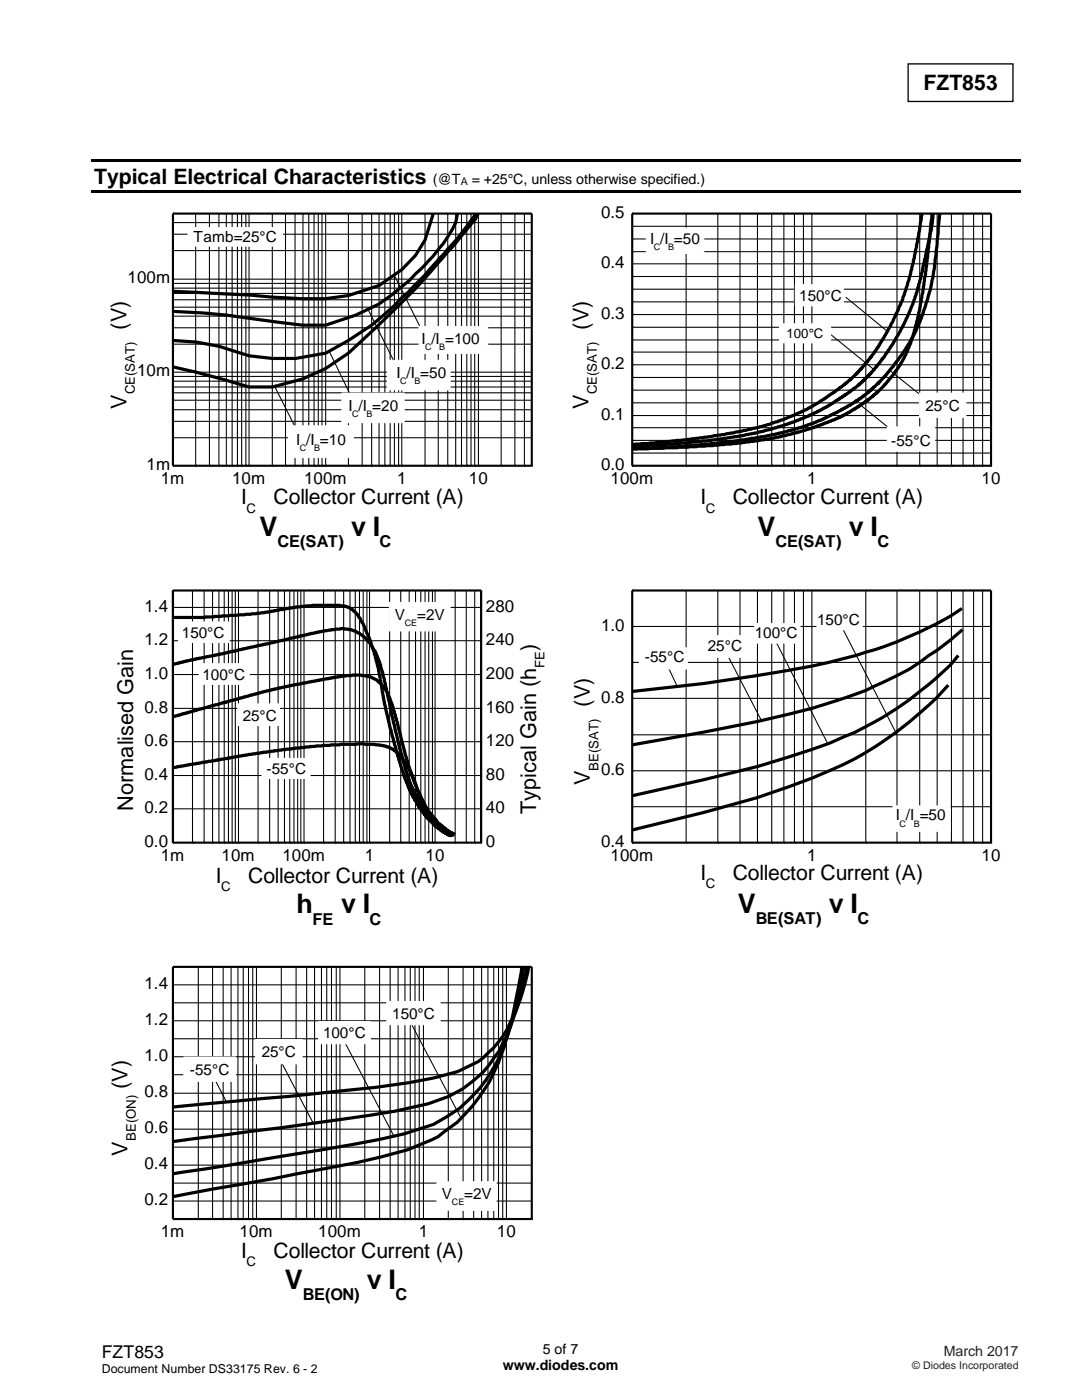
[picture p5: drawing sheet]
<svg xmlns="http://www.w3.org/2000/svg" width="216mm" height="279mm" viewBox="0 0 216 279" stroke-linecap="round" stroke-linejoin="round" font-family="sans-serif">
<path d="M181.2 12.8h20.9v7.4h-20.9z" fill="none" stroke="#000" stroke-width=".26"/>
<g fill="#000">
<path d="M18.3 31.8h185.4v.5h-185.4z" fill-rule="evenodd"/>
<path d="M18.3 38h185.4v.5h-185.4z" fill-rule="evenodd"/>
</g>
<g fill="none" stroke="#000" stroke-width=".21">
<path d="M34.5 59.8h71.6M34.5 58.6h71.6M34.5 57.5h71.6M34.5 56.6h71.6M34.5 50h71.6M34.5 46.7h71.6M34.5 44.4h71.6M34.5 55.7h71.6M39 42.6v50.4M41.8 42.6v50.4M43.7 42.6v50.4M45.2 42.6v50.4"/>
<path d="M46.3 42.6v50.4M47.4 42.6v50.4M48.2 42.6v50.4M49.1 42.6v50.4M49.7 42.6v50.4M54.3 42.6v50.4M57 42.6v50.4M58.9 42.6v50.4M60.5 42.6v50.4M61.6 42.6v50.4M62.7 42.6v50.4M63.5 42.6v50.4"/>
<path d="M64.2 42.6v50.4M65 42.6v50.4M69.5 42.6v50.4M72.3 42.6v50.4M74.2 42.6v50.4M75.6 42.6v50.4M76.8 42.6v50.4M77.9 42.6v50.4M78.7 42.6v50.4M78.8 55.2l6.4 12.9M79.5 42.6v50.4M80.2 42.6v50.4"/>
<path d="M84.8 42.6v50.4M87.4 42.6v50.4M89.3 42.6v50.4M90.9 42.6v50.4M92.1 42.6v50.4M93.1 42.6v50.4M94 42.6v50.4M94.7 42.6v50.4M95.5 42.6v50.4M100 42.6v50.4M102.7 42.6v50.4M104.6 42.6v50.4"/>
<path d="M126.1 57.7h71.7M126.1 55.2h71.7M126.1 50.2h71.7M126.1 47.7h71.7M126.1 45.2h71.7M126.1 52.7h71.7M136.9 42.6v50.4M143.2 42.6v50.4M147.7 42.6v50.4M151.1 42.6v50.4M154 42.6v50.4M156.4 42.6v50.4"/>
<path d="M158.5 42.6v50.4M160.3 42.6v50.4M162 42.6v50.4M172.8 42.6v50.4M179 42.6v50.4M183.5 42.6v50.4M187 42.6v50.4M189.8 42.6v50.4M192.2 42.6v50.4M194.3 42.6v50.4M196.1 42.6v50.4M34.5 79.9h71.6"/>
<path d="M34.5 78.4h71.6M34.5 77.2h71.6M34.5 76.1h71.6M34.5 75.1h71.6M34.5 68.7h71.6M34.5 65.4h71.6M34.5 63.1h71.6M34.5 61.3h71.6M34.5 74.3h71.6M54.9 77.2l5.1 10.3M65.7 70.2l5.2 10.6M73.5 61.9l6.5 12.9"/>
<path d="M126.1 77.9h71.7M126.1 75.3h71.7M126.1 70.3h71.7M126.1 67.8h71.7M126.1 65.3h71.7M126.1 60.2h71.7M126.1 72.8h71.7M126.1 62.8h71.7M34.5 87.4h71.6M34.5 84.1h71.6M34.5 81.8h71.6M126.1 90.4h71.7"/>
<path d="M126.1 87.9h71.7M126.1 85.4h71.7M126.1 80.4h71.7M126.1 82.9h71.7M34.5 117.8v50.4M38.4 117.8v50.4M40.7 117.8v50.4M42.4 117.8v50.4M43.7 117.8v50.4M44.7 117.8v50.4M45.6 117.8v50.4M46.3 117.8v50.4"/>
<path d="M47 117.8v50.4M47.6 117.8v50.4M51.5 117.8v50.4M53.8 117.8v50.4M55.5 117.8v50.4M56.8 117.8v50.4M57.8 117.8v50.4M58.7 117.8v50.4M59.4 117.8v50.4M60 117.8v50.4M60.7 117.8v50.4M64.6 117.8v50.4"/>
<path d="M66.9 117.8v50.4M68.6 117.8v50.4M69.8 117.8v50.4M70.9 117.8v50.4M71.7 117.8v50.4M72.5 117.8v50.4M73.2 117.8v50.4M73.7 117.8v50.4M77.7 117.8v50.4M80 117.8v50.4M81.6 117.8v50.4M82.9 117.8v50.4"/>
<path d="M84 117.8v50.4M84.8 117.8v50.4M85.5 117.8v50.4M86.3 117.8v50.4M86.8 117.8v50.4M90.8 117.8v50.4M93 117.8v50.4M94.7 117.8v50.4M96 117.8v50.4M136.9 117.8v50.4M143.2 117.8v50.4M147.7 117.8v50.4"/>
<path d="M151.1 117.8v50.4M154 117.8v50.4M156.4 117.8v50.4M158.5 117.8v50.4M160.3 117.8v50.4M162 117.8v50.4M172.8 117.8v50.4M179 117.8v50.4M183.5 117.8v50.4M187 117.8v50.4M189.8 117.8v50.4M192.2 117.8v50.4"/>
<path d="M194.3 117.8v50.4M196.1 117.8v50.4M34.5 134.6h61.5M34.5 127.9h61.5M34.5 121.2h61.5M96 134.6h.1M96 127.9h.1M96 121.2h.1M126.1 132.2h71.7M126.1 139.4h71.7M126.1 125h71.7M34.5 154.8h61.5"/>
<path d="M34.5 148h61.5M34.5 141.4h61.5M96 154.8h.1M96 148h.1M96 141.4h.1M126.1 146.6h71.7M126.1 153.8h71.7M34.5 161.4h61.5M96 168.2h.1M96 161.4h.1M126.1 161h71.7M34.5 196.5h71.6"/>
<path d="M39.6 193v50.3M42.4 193v50.3M44.5 193v50.3M46.1 193v50.3M47.5 193v50.3M48.5 193v50.3M49.6 193v50.3M50.4 193v50.3M51.2 193v50.3M56.1 193v50.3M59.1 193v50.3M61.2 193v50.3"/>
<path d="M62.8 193v50.3M64.1 193v50.3M65.2 193v50.3M66.1 193v50.3M67.1 193v50.3M67.8 193v50.3M72.8 193v50.3M75.7 193v50.3M77.9 193v50.3M79.4 193v50.3M80.8 193v50.3M81.9 193v50.3"/>
<path d="M82.8 193v50.3M83.7 193v50.3M84.5 193v50.3M89.5 193v50.3M92.4 193v50.3M94.5 193v50.3M96.1 193v50.3M97.4 193v50.3M98.5 193v50.3M99.5 193v50.3M100.3 193v50.3M101.1 193v50.3"/>
<path d="M34.5 214.5h71.6M34.5 207.3h71.6M34.5 200.1h71.6M34.5 218.2h71.6M34.5 210.9h71.6M34.5 203.7h71.6M34.5 236.1h71.6M34.5 228.9h71.6M34.5 221.8h71.6M34.5 239.7h71.6M34.5 232.5h71.6M34.5 225.3h71.6"/>
</g>
<path d="M34.5 42.6h71.6v50.4h-71.6zM126.1 42.6h71.7v50.4h-71.7zM34.5 117.8h61.5v50.4h-61.5zM126.1 117.8h71.7v50.4h-71.7zM34.5 193h71.6v50.3h-71.6z" fill="none" stroke="#000" stroke-width=".42"/>
<g fill="none" stroke="#000" stroke-width=".64" stroke-linecap="butt">
<path d="M86.4 42.6l-1.6 5.3-1.9 3.1-2.7 2.8-4.6 3.2-6.1 2-4.6 .6h-4.6l-6-.3-4.6-.4-15.2-.8M91.3 42.6l-.4 1.8a36.9 36.9 0 0 1-8 10.3l-1.1 1.2-3.5 2.9-2.7 1.9-4.6 2.2-6 2h-4.7l-15.1-2-4.6-.4-6.1-.4M95 42.6a71 71 0 0 1-8 9.7l-1 1.2a119.4 119.4 0 0 1-11.8 11.4l-4.7 3-4.5 2.6a33.7 33.7 0 0 1-21.3-1.4l-4.6-.8-4.6-.4M95.5 42.6l-.7 1.2-8.5 10a117.8 117.8 0 0 1-10.8 11.1l-6 5.6-4.5 3-4.7 2.1-6 1.6h-4.6l-10.6-2.9-4.6-1.1M183.9 42.6l-.4 3.2-1.6 7.9-1.1 4.1-1.5 3.9-1.7 3.5-3 5.1-3.3 4-2.4 2.2-4.5 3.2-3.3 2-4.4 1.9-3.2 1.1-5.6 1.4-6 1.1-5.9 .7-9.9 .8M186 42.6l-.9 8.7-1 7-1 5.4-1.4 4.8-1.6 3.5-1.9 2.8-2.7 3.1-2.4 2.1-3.6 2.3-3 1.5-4.8 1.8-6.3 1.7-7.5 1.1-5.7 .5-9.8 .6-6.3 .1 8.9-.4 7.6-.7 8-1 5.4-1.1 3.8-1 4-1.5 5.2-2.7 3.2-2.1 3.4-2.9 3.7-4.5v-.2l.7-.8 1.4-2.1 .4-1 .3-.3 1.4-2.9 1.5-4.3 1.2-4.7 .6-4.6 .7-8.2M186.2 42.6a20.9 20.9 0 0 1-.9 5.4l-.9 4.8-1.4 5.4-1.6 4.4-.3 .4-1 2.2-2 3.5-.9 1.3v.2l-2.2 2.9-3 3.2-2.4 1.8-.1 .2-4.8 3-3.3 1.7-4.1 1.6-5 1.5-4 .8-7.3 1.1-8.1 .7-6.8 .3M34.5 132.6l4.6-1.1 5.3-1 5.6-1.4 6.2-1.2 5.9-1.5 2.7-.5 2.7-.3a5.8 5.8 0 0 1 4.3 .9 11 11 0 0 1 4 6l.9 3.1 1.5 7.1 1.5 6.7 1.6 5.6 1 2.4 1.4 2.3v.2l.7 1.1v.2l.2 .1v.2l.2 .1v.2l.5 .6 .4 .6 2.1 2.1h.2l.2 .3h.2l1.1 .9 .4 .1 .1 .2 .5 .1M34.5 123.2h6.3l9.2-.6 3.5-.4 5.6-1.1 3.2-.3 6.1 .1a4.2 4.2 0 0 1 3.2 2.3l.2 .1 .7 1.2 .7 1.9 .2 .2 1.3 3.6 .8 3.3 1.2 6.9 1.2 5 2.1 7.5 1.4 4.1 1.8 3.5 .2 .1 .1 .4 .3 .1v.2l.5 .8 .7 .7v.2l2 2 .3 .1 .7 .6 1.2 .7 .4 .3h.4l.1 .2M189.2 136.7a70.3 70.3 0 0 1-27.2 18.6l-11 3.9-10.6 3-14.3 3.5M191.2 130.8a45.9 45.9 0 0 1-7.7 7.2 68 68 0 0 1-21.6 11.6l-10.8 3.4-10.7 2.6-14.3 3.2M192 121.4a71.1 71.1 0 0 1-19.3 8.8l-1.9 .6a147.3 147.3 0 0 1-19.8 4l-10.6 1.6-14.3 1.6"/>
<path d="M192.1 125.7l-5.1 4.1-1.7 1a38.8 38.8 0 0 1-10.9 6.1 73 73 0 0 1-12.4 4.5l-4.6 1.1a495.8 495.8 0 0 1-31.3 6.2M34.5 153.2l15.2-2.6 11.2-1.5 5.1-.4 5.3-.3 3.5 .1 1.7 .4a6.1 6.1 0 0 1 4.1 2.9l1 1.7 1.1 2.2 1.2 3.5 1.4 2.5v.2l.5 .5v.2l2.2 2.4h.2l.5 .5h.2l.7 .6 1 .5M34.5 143.1l15.4-4.4 5.9-1.4 10.9-2.2 3.6-.4 2.1 .1a5.9 5.9 0 0 1 5.1 4l1 2.5 .8 2.9 1 4.2 1.1 4.3 1.3 3.5 .6 1.6 .7 1.1 .2 .7 .7 1.5 .5 .6v.2l1.1 1.1v.2l.7 .7v.3l1 .6 .3 .4h.2l.3 .4 1.7 1M104.1 192.9l-.6 4a89.7 89.7 0 0 1-4 15.2 35 35 0 0 1-8.3 11.9l-3.8 2.8-6.1 2.7a179.6 179.6 0 0 1-21.8 4.7l-25 4.6M104.5 192.9a71.1 71.1 0 0 1-5.2 18.8 28.2 28.2 0 0 1-12.8 12.7l-5.9 1.9a356.3 356.3 0 0 1-27.4 5l-18.7 3M105.2 192.9l-.2 1.1a67.3 67.3 0 0 1-4.1 13.1l-.6 1.1a21.3 21.3 0 0 1-10.7 10.6l-4.2 1.5a221.3 221.3 0 0 1-23.8 4l-27.1 3.5M105.5 192.9a35 35 0 0 1-6 15l-1.1 1.3-2.9 2.6-4.1 2.1a108.5 108.5 0 0 1-21.7 3.6l-12 1.3-23.2 2.1"/>
</g>
<path d="M68.2 78.4h12.4v6h-12.4z" fill-rule="evenodd" fill="#fff" stroke="#fff" stroke-width=".2"/>
<g fill="#fff">
<path d="M69.5 79.1h.8v3.5h-.8z" fill-rule="evenodd"/>
<path d="M70.3 81.7h1.2v2.1h-1.2z" fill-rule="evenodd"/>
<path d="M71.5 79.1h1.6v3.5h-1.6z" fill-rule="evenodd"/>
<path d="M73.1 81.7h1.2v2.1h-1.2z" fill-rule="evenodd"/>
<path d="M74.3 79.1h5.1v3.5h-5.1z" fill-rule="evenodd"/>
</g>
<path d="M37.5 45.4h18.9v3.7h-18.9z" fill-rule="evenodd" fill="#fff" stroke="#fff" stroke-width=".2"/>
<path d="M38.6 45.5h16.7v3.5h-16.7z" fill-rule="evenodd" fill="#fff"/>
<path d="M83.6 65.2h13.7v5.3h-13.7z" fill-rule="evenodd" fill="#fff" stroke="#fff" stroke-width=".2"/>
<g fill="#fff">
<path d="M84.1 65.7h.7v3.5h-.7z" fill-rule="evenodd"/>
<path d="M84.8 68.3h1.3v2.1h-1.3z" fill-rule="evenodd"/>
<path d="M86.1 65.7h1.6v3.5h-1.6z" fill-rule="evenodd"/>
<path d="M87.7 68.3h1.1v2.1h-1.1z" fill-rule="evenodd"/>
<path d="M88.8 65.7h6.9v3.5h-6.9z" fill-rule="evenodd"/>
</g>
<path d="M77.3 71.9h12.5v5.9h-12.5z" fill-rule="evenodd" fill="#fff" stroke="#fff" stroke-width=".2"/>
<g fill="#fff">
<path d="M79.1 72.6h.8v3.5h-.8z" fill-rule="evenodd"/>
<path d="M79.9 75.1h1.2v2.1h-1.2z" fill-rule="evenodd"/>
<path d="M81.1 72.6h1.6v3.5h-1.6z" fill-rule="evenodd"/>
<path d="M82.7 75.1h1.2v2.1h-1.2z" fill-rule="evenodd"/>
<path d="M83.9 72.6h5.1v3.5h-5.1z" fill-rule="evenodd"/>
</g>
<path d="M57.6 85h12.9v6.3h-12.9z" fill-rule="evenodd" fill="#fff" stroke="#fff" stroke-width=".2"/>
<g fill="#fff">
<path d="M59.1 85.9h.7v3.5h-.7z" fill-rule="evenodd"/>
<path d="M59.8 88.4h1.3v2.1h-1.3z" fill-rule="evenodd"/>
<path d="M61.1 85.9h1.6v3.5h-1.6z" fill-rule="evenodd"/>
<path d="M62.7 88.4h1.1v2.1h-1.1z" fill-rule="evenodd"/>
<path d="M63.8 85.9h5.2v3.5h-5.2z" fill-rule="evenodd"/>
</g>
<path d="M168.8 59.3l8.2 6.8M165.8 66.8l8.4 6.8M177.7 74.1l8.9 7M171.8 80.9l9.2 7.4" fill="none" stroke="#000" stroke-width=".21"/>
<g fill="#fff" stroke="#fff" stroke-width=".2">
<path d="M155.5 64.6h10.2v3.8h-10.2z" fill-rule="evenodd"/>
<path d="M128.9 45.5h11.5v5.1h-11.5z" fill-rule="evenodd"/>
</g>
<g fill="#fff">
<path d="M129.7 45.8h.8v3.5h-.8z" fill-rule="evenodd"/>
<path d="M130.5 48.3h1.2v2.1h-1.2z" fill-rule="evenodd"/>
<path d="M131.7 45.8h1.6v3.5h-1.6z" fill-rule="evenodd"/>
<path d="M133.3 48.3h1.2v2.1h-1.2z" fill-rule="evenodd"/>
<path d="M134.5 45.8h5.1v3.5h-5.1z" fill-rule="evenodd"/>
</g>
<path d="M158.7 56.8h9.6v4.2h-9.6z" fill-rule="evenodd" fill="#fff" stroke="#fff" stroke-width=".2"/>
<path d="M159.5 57.2h8.5v3.5h-8.5z" fill-rule="evenodd" fill="#fff"/>
<path d="M183.5 78.4h9.2v4.9h-9.2z" fill-rule="evenodd" fill="#fff" stroke="#fff" stroke-width=".2"/>
<path d="M184.7 79.1h6.8v3.5h-6.8z" fill-rule="evenodd" fill="#fff"/>
<path d="M177 85.2h9.5v4.8h-9.5z" fill-rule="evenodd" fill="#fff" stroke="#fff" stroke-width=".2"/>
<path d="M177.8 86.1h7.9v3.5h-7.9z" fill-rule="evenodd" fill="#fff"/>
<path d="M39.7 132.5h10v4.1h-10z" fill-rule="evenodd" fill="#fff" stroke="#fff" stroke-width=".2"/>
<path d="M40.4 132.8h8.6v3.5h-8.6z" fill-rule="evenodd" fill="#fff"/>
<path d="M77.7 120.2h12.1v5.7h-12.1z" fill-rule="evenodd" fill="#fff" stroke="#fff" stroke-width=".2"/>
<g fill="#fff">
<path d="M78.8 120.8h2v3.5h-2z" fill-rule="evenodd"/>
<path d="M80.8 123.3h2.4v2.1h-2.4z" fill-rule="evenodd"/>
<path d="M83.2 120.8h5.5v3.5h-5.5z" fill-rule="evenodd"/>
</g>
<path d="M52.3 151.3h9.6v4.1h-9.6z" fill-rule="evenodd" fill="#fff" stroke="#fff" stroke-width=".2"/>
<path d="M53.2 151.6h7.9v3.5h-7.9z" fill-rule="evenodd" fill="#fff"/>
<path d="M47.4 140.5h8.4v4.3h-8.4z" fill-rule="evenodd" fill="#fff" stroke="#fff" stroke-width=".2"/>
<path d="M48.4 141h6.9v3.4h-6.9z" fill-rule="evenodd" fill="#fff"/>
<path d="M35.6 124.1h10.1v4.1h-10.1z" fill-rule="evenodd" fill="#fff" stroke="#fff" stroke-width=".2"/>
<path d="M36.3 124.5h8.5v3.5h-8.5z" fill-rule="evenodd" fill="#fff"/>
<path d="M132.5 131.4l2.6 5.5M144.6 129.7l7.3 14M154 126.4l11.1 21.8M167.5 124.2l11.2 21.8" fill="none" stroke="#000" stroke-width=".21"/>
<path d="M163 121.8h9.1v3.9h-9.1z" fill-rule="evenodd" fill="#fff" stroke="#fff" stroke-width=".2"/>
<path d="M163.1 121.9h8.5v3.4h-8.5z" fill-rule="evenodd" fill="#fff"/>
<path d="M178.2 160.8h11.4v5.1h-11.4z" fill-rule="evenodd" fill="#fff" stroke="#fff" stroke-width=".2"/>
<g fill="#fff">
<path d="M178.8 160.9h.7v3.5h-.7z" fill-rule="evenodd"/>
<path d="M179.5 163.4h1.3v2.1h-1.3z" fill-rule="evenodd"/>
<path d="M180.8 160.9h1.6v3.5h-1.6z" fill-rule="evenodd"/>
<path d="M182.4 163.4h1.1v2.1h-1.1z" fill-rule="evenodd"/>
<path d="M183.5 160.9h5.2v3.5h-5.2z" fill-rule="evenodd"/>
</g>
<path d="M150.6 124.4h9v3.9h-9z" fill-rule="evenodd" fill="#fff" stroke="#fff" stroke-width=".2"/>
<path d="M150.6 124.5h8.6v3.5h-8.6z" fill-rule="evenodd" fill="#fff"/>
<path d="M140.2 126.9h8.1v4.3h-8.1z" fill-rule="evenodd" fill="#fff" stroke="#fff" stroke-width=".2"/>
<path d="M141.2 127h6.9v3.5h-6.9z" fill-rule="evenodd" fill="#fff"/>
<path d="M127.6 129.3h9.6v4.2h-9.6z" fill-rule="evenodd" fill="#fff" stroke="#fff" stroke-width=".2"/>
<path d="M128.7 129.3h7.9v3.5h-7.9z" fill-rule="evenodd" fill="#fff"/>
<path d="M42 213.7l3.2 6.2M55 209.7l7.5 14.4M67.9 206.4l10.7 20.3M80.7 201.7l11.3 21.4" fill="none" stroke="#000" stroke-width=".21"/>
<path d="M63.6 203.9h10.3v4.4h-10.3z" fill-rule="evenodd" fill="#fff" stroke="#fff" stroke-width=".2"/>
<path d="M64.5 204.4h8.5v3.4h-8.5z" fill-rule="evenodd" fill="#fff"/>
<path d="M87.2 235.8h11.8v5.7h-11.8z" fill-rule="evenodd" fill="#fff" stroke="#fff" stroke-width=".2"/>
<g fill="#fff">
<path d="M88.2 236.4h2v3.5h-2z" fill-rule="evenodd"/>
<path d="M90.2 239h2.4v2.1h-2.4z" fill-rule="evenodd"/>
<path d="M92.6 236.4h5.5v3.5h-5.5z" fill-rule="evenodd"/>
</g>
<path d="M77.2 199.9h10.6v4.6h-10.6z" fill-rule="evenodd" fill="#fff" stroke="#fff" stroke-width=".2"/>
<path d="M78.3 200.5h8.5v3.4h-8.5z" fill-rule="evenodd" fill="#fff"/>
<path d="M51 207.5h9.3v4.8h-9.3z" fill-rule="evenodd" fill="#fff" stroke="#fff" stroke-width=".2"/>
<path d="M52.2 208.2h6.9v3.4h-6.9z" fill-rule="evenodd" fill="#fff"/>
<path d="M36.7 210.9h10.3v4.9h-10.3z" fill-rule="evenodd" fill="#fff" stroke="#fff" stroke-width=".2"/>
<path d="M37.9 211.6h7.9v3.5h-7.9z" fill-rule="evenodd" fill="#fff"/>
<g font-size="5.4">
<text x="51.8" y="107">V</text>
<text x="70.1" y="107">v I</text>
<text x="151.1" y="107">V</text>
<text x="169.4" y="107">v I</text>
<text x="59.2" y="182.3">h</text>
<text x="68" y="182.3">v I</text>
<text x="147.2" y="182.2">V</text>
<text x="165.4" y="182.2">v I</text>
<text x="56.9" y="257.3">V</text>
<text x="73.2" y="257.3">v I</text>
</g>
<g font-size="4.3">
<text x="25.2" y="65.8" transform="rotate(-90 25.2 65.8)">(V)</text>
<text x="117.4" y="65.8" transform="rotate(-90 117.4 65.8)">(V)</text>
<text x="25.2" y="81.6" transform="rotate(-90 25.2 81.6)">V</text>
<text x="117.4" y="81.6" transform="rotate(-90 117.4 81.6)">V</text>
<text x="107" y="129.9" transform="rotate(-90 107 129.9)">)</text>
<text x="117.7" y="141.1" transform="rotate(-90 117.7 141.1)">(V)</text>
<text x="26.6" y="161.8" transform="rotate(-90 26.6 161.8)">Normalised Gain</text>
<text x="117.7" y="156.7" transform="rotate(-90 117.7 156.7)">V</text>
<text x="107" y="162.5" transform="rotate(-90 107 162.5)">Typical Gain (h</text>
<text x="25.4" y="217.3" transform="rotate(-90 25.4 217.3)">(V)</text>
<text x="25.4" y="230.6" transform="rotate(-90 25.4 230.6)">V</text>
</g>
<g font-size="4.2">
<text x="184.3" y="18">FZT853</text>
<text x="18.8" y="36.7">Typical Electrical Characteristics</text>
<text x="48.1" y="100.7">I</text>
<text x="54.6" y="100.7">Collector Current (A)</text>
<text x="139.8" y="100.7">I</text>
<text x="146.2" y="100.7">Collector Current (A)</text>
<text x="43.1" y="176.2">I</text>
<text x="49.5" y="176.2">Collector Current (A)</text>
<text x="139.8" y="175.6">I</text>
<text x="146.2" y="175.6">Collector Current (A)</text>
<text x="48.1" y="251">I</text>
<text x="54.6" y="251">Collector Current (A)</text>
</g>
<text font-size="3.5" x="20.3" y="270.9">FZT853</text>
<g font-size="3.4">
<text x="119.9" y="43.5">0.5</text>
<text x="119.9" y="53.5">0.4</text>
<text x="25.4" y="56.6">100m</text>
<text x="119.9" y="63.6">0.3</text>
<text x="27.3" y="75.1">10m</text>
<text x="119.9" y="73.6">0.2</text>
<text x="119.9" y="83.8">0.1</text>
<text x="29.2" y="93.8">1m</text>
<text x="119.9" y="93.8">0.0</text>
<text x="32.1" y="96.5">1m</text>
<text x="46.3" y="96.5">10m</text>
<text x="60.7" y="96.5">100m</text>
<text x="79.2" y="96.5">1</text>
<text x="93.6" y="96.5">10</text>
<text x="121.8" y="96.5">100m</text>
<text x="161.1" y="96.5">1</text>
<text x="195.9" y="96.5">10</text>
<text x="28.8" y="122.1">1.4</text>
<text x="96.9" y="122.1">280</text>
<text x="119.9" y="125.9">1.0</text>
<text x="28.8" y="128.7">1.2</text>
<text x="96.9" y="128.7">240</text>
<text x="28.8" y="135.5">1.0</text>
<text x="96.9" y="135.5">200</text>
<text x="28.8" y="142.2">0.8</text>
<text x="96.9" y="142.2">160</text>
<text x="119.9" y="140.2">0.8</text>
<text x="28.8" y="148.9">0.6</text>
<text x="96.9" y="148.9">120</text>
<text x="28.8" y="155.6">0.4</text>
<text x="96.9" y="155.6">80</text>
<text x="119.9" y="154.7">0.6</text>
<text x="28.8" y="162.3">0.2</text>
<text x="96.9" y="162.3">40</text>
<text x="28.8" y="169">0.0</text>
<text x="32.1" y="171.8">1m</text>
<text x="44.2" y="171.8">10m</text>
<text x="56.3" y="171.8">100m</text>
<text x="72.8" y="171.8">1</text>
<text x="84.9" y="171.8">10</text>
<text x="96.9" y="169">0</text>
<text x="119.9" y="169">0.4</text>
<text x="121.8" y="171.8">100m</text>
<text x="161.1" y="171.8">1</text>
<text x="195.9" y="171.8">10</text>
<text x="28.8" y="197.4">1.4</text>
<text x="28.8" y="204.6">1.2</text>
<text x="28.8" y="211.7">1.0</text>
<text x="28.8" y="219">0.8</text>
<text x="28.8" y="226.2">0.6</text>
<text x="28.8" y="233.4">0.4</text>
<text x="28.8" y="240.5">0.2</text>
<text x="32.1" y="246.9">1m</text>
<text x="47.8" y="246.9">10m</text>
<text x="63.5" y="246.9">100m</text>
<text x="83.5" y="246.9">1</text>
<text x="99.2" y="246.9">10</text>
</g>
<g font-size="3.3">
<text x="55.4" y="109.2">CE(SAT)</text>
<text x="75.7" y="109.2">C</text>
<text x="154.7" y="109.2">CE(SAT)</text>
<text x="175.1" y="109.2">C</text>
<text x="62.3" y="184.5">FE</text>
<text x="73.7" y="184.5">C</text>
<text x="150.8" y="184.4">BE(SAT)</text>
<text x="171.1" y="184.4">C</text>
<text x="60.5" y="259.5">BE(ON)</text>
<text x="78.9" y="259.5">C</text>
</g>
<g font-size="3.1">
<text x="38.6" y="48.3">Tamb=25°C</text>
<text x="129.7" y="48.6">I</text>
<text x="131.7" y="48.6">/I</text>
<text x="134.5" y="48.6">=50</text>
<text x="159.5" y="60">150°C</text>
<text x="84.1" y="68.6">I</text>
<text x="86.1" y="68.6">/I</text>
<text x="88.8" y="68.6">=100</text>
<text x="79.1" y="75.4">I</text>
<text x="81.1" y="75.4">/I</text>
<text x="83.9" y="75.4">=50</text>
<text x="69.5" y="82">I</text>
<text x="71.5" y="82">/I</text>
<text x="74.3" y="82">=20</text>
<text x="184.7" y="82">25°C</text>
<text x="59.1" y="88.7">I</text>
<text x="61.1" y="88.7">/I</text>
<text x="63.8" y="88.7">=10</text>
<text x="177.8" y="88.9">-55°C</text>
<text x="78.8" y="123.7">V</text>
<text x="83.2" y="123.7">=2V</text>
<text x="163.1" y="124.7">150°C</text>
<text x="36.3" y="127.3">150°C</text>
<text x="141.2" y="129.9">25°C</text>
<text x="150.6" y="127.3">100°C</text>
<text x="40.4" y="135.7">100°C</text>
<text x="128.7" y="132.2">-55°C</text>
<text x="48.4" y="143.8">25°C</text>
<text x="53.2" y="154.5">-55°C</text>
<text x="178.8" y="163.7">I</text>
<text x="180.8" y="163.7">/I</text>
<text x="183.5" y="163.7">=50</text>
<text x="78.3" y="203.3">150°C</text>
<text x="64.5" y="207.2">100°C</text>
<text x="37.9" y="214.5">-55°C</text>
<text x="52.2" y="211">25°C</text>
<text x="88.2" y="239.3">V</text>
<text x="92.6" y="239.3">=2V</text>
</g>
<g font-size="2.8">
<text x="86.4" y="36.7">(@T</text>
<text x="94.1" y="36.7">= +25°C, unless otherwise specified.)</text>
<text x="100.3" y="273.5">www.diodes.com</text>
<text x="108.3" y="270.2">5 of 7</text>
</g>
<text font-size="2.8" fill="#231f20" x="188.3" y="270.6">March 2017</text>
<g font-size="2.6">
<text x="156.9" y="67.5">100°C</text>
<text x="26.9" y="78.7" transform="rotate(-90 26.9 78.7)">CE(SAT)</text>
<text x="119.1" y="78.7" transform="rotate(-90 119.1 78.7)">CE(SAT)</text>
<text x="49.2" y="102.3">C</text>
<text x="140.8" y="102.3">C</text>
<text x="108.6" y="133.3" transform="rotate(-90 108.6 133.3)">FE</text>
<text x="119.4" y="153.8" transform="rotate(-90 119.4 153.8)">BE(SAT)</text>
<text x="44.1" y="177.9">C</text>
<text x="140.8" y="177.2">C</text>
<text x="27.1" y="227.8" transform="rotate(-90 27.1 227.8)">BE(ON)</text>
<text x="49.2" y="252.7">C</text>
</g>
<text font-size="2.5" x="20.3" y="274">Document Number DS33175 Rev. 6 - 2</text>
<text font-size="2.1" x="91.9" y="37">A</text>
<text font-size="2.1" fill="#231f20" x="182" y="273.2">© Diodes Incorporated</text>
<g font-size="1.8">
<text x="130.5" y="49.9">C</text>
<text x="133.3" y="49.9">B</text>
<text x="84.8" y="69.8">C</text>
<text x="87.7" y="69.8">B</text>
<text x="79.9" y="76.7">C</text>
<text x="82.7" y="76.7">B</text>
<text x="70.3" y="83.2">C</text>
<text x="73.1" y="83.2">B</text>
<text x="59.8" y="90">C</text>
<text x="62.7" y="90">B</text>
<text x="80.8" y="124.9">CE</text>
<text x="179.5" y="165">C</text>
<text x="182.4" y="165">B</text>
<text x="90.2" y="240.5">CE</text>
</g>
</svg>
